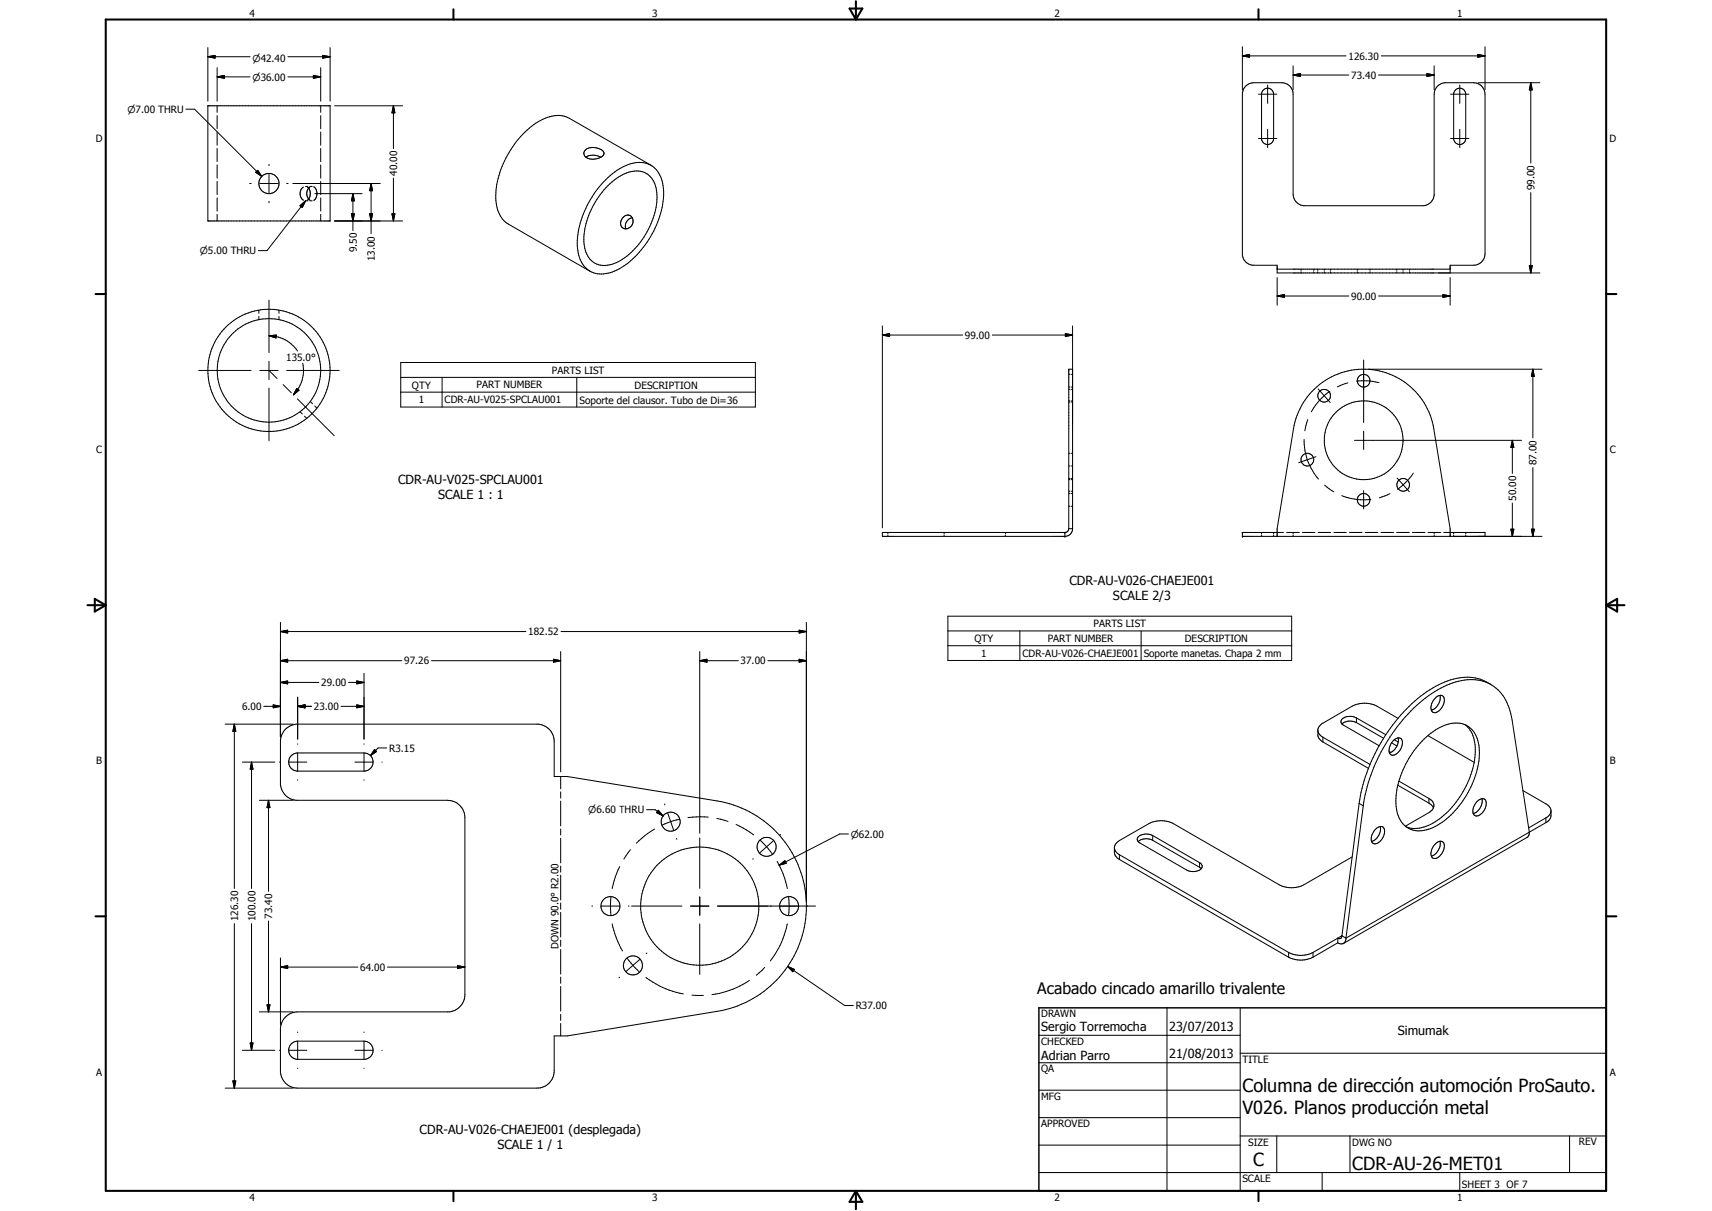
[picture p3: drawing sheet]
<svg xmlns="http://www.w3.org/2000/svg" width="594mm" height="420mm" viewBox="0 0 594 420" stroke-linecap="round" stroke-linejoin="round" font-family="sans-serif">
<g fill="#000">
<circle cx="369.5" cy="184.7" r=".18"/>
<circle cx="369.5" cy="186.1" r=".18"/>
<circle cx="431.1" cy="184.7" r=".18"/>
<circle cx="431.1" cy="186.1" r=".18"/>
</g>
<g fill="none" stroke="#000" stroke-width=".35">
<path d="M72.1 19.7l2.5-.5v1zM72.1 16.5v18.6M72.1 19.7h14.7M99.9 19.7h14.6M112 19.2l2.5 .5-2.5 .5zM114.5 16.5v18.6M431.1 19.4l2.5-.5v1zM431.1 16.2v14.9M431.1 19.4h36M479.3 19.4h36M512.8 18.9l2.5 .5-2.5 .5zM515.3 16.2v14.9"/>
<path d="M64.5 37.9h3l23.3 23.3M72.1 36.7h42.4v40h-42.4zM75.3 26.7l2.6-.5v1zM75.3 23.5v11.6M75.3 36.7v2.3M75.3 26.7h11.5M99.9 26.7h11.4M108.7 26.2l2.6 .5-2.6 .5zM111.3 23.5v11.6M111.3 36.7v2.3M116.1 36.7h23.6M136.5 36.7l.5 2.5h-1z"/>
<path d="M136.5 36.7v14.9M436.7 32.7h6.4M438.4 31.2a2.1 2.1 0 0 1 3.6 1.2v16a2.11 2.11 0 0 1-2.3 1.8 2.11 2.11 0 0 1-1.9-2.2v-15.3zM439.9 29.5v6.4M448.7 26l2.5-.5v1zM448.7 22.9v8.2M448.7 26h19.4M478.4 26h19.3M495.2 25.5l2.5 .5-2.5 .5zM497.7 22.9v8.2M503.4 32.7h6.3M505.1 31.2a2.1 2.1 0 0 1 2.3-.4 2.1 2.1 0 0 1 1.2 1.9v15.3a2.11 2.11 0 0 1-1.9 2.2 2.11 2.11 0 0 1-2.3-1.8v-16z"/>
<path d="M506.6 29.5v6.4M512.9 28.7h21.5M531.2 28.7l.5 2.5h-1zM531.2 28.7v27.9M75.3 40.1v4.6M75.3 45.8v4.6M75.3 51.5v4.6M75.3 57.2v4.6M88.7 59.8l.7-.7 1.4 2.1zM93.3 57v.5M111.3 40.1v4.6M111.3 45.8v4.6"/>
<path d="M111.3 51.5v4.6M111.3 57.2v4.6M203 52.2a4.9 4.9 0 0 1 6.5 .5 1.95 1.95 0 0 1-2.1 2.3 3.7 3.7 0 0 1-4.8-1.6zM203.3 54.5a5.1 5.1 0 0 1 5.2 0M225.9 57.3l-28.3-16.2a9.9 9.9 0 0 0-10 .7 32.8 32.8 0 0 0-15.6 26.9 10.3 10.3 0 0 0 4.4 9.1l28.3 16.3M436.7 48h6.4M439.9 44.9v6.3M503.4 48h6.3M506.6 44.9v6.3M75.3 62.9v4.6M75.3 68.7v4.5M75.3 74.4v2.3"/>
<path d="M86.6 63.7h.6M90.2 63.7h6.3M93.3 60.5v6.3M93.3 69.8v.6M99.5 63.7h.5M101.6 63.7h30.3M104.1 71.4l1.9-1.7-1.1 2.3zM105.3 64.9a2.78 2.78 0 0 0 0 4.6M106 64.7h.8M106 69.7h.8M106 69.7l-13.3 17.3h-3M106.6 64.8l.5 .4"/>
<path d="M107.1 65.2l.5 1v1.7l-.4 1.1-.6 .5M107.1 65.2l-.5 1-.1 1.4 .5 1.4 .6 .5M107.6 64.7h.7M107.6 69.7h.7M107.6 64.9l-.5 .3M108.9 64.8l.6 .6 .5 1.3-.3 1.9-.8 .9M109.3 67.2h16.3M111.3 62.9v4.6M111.3 68.7v4.5M111.3 74.4v2.3M116.1 76.7h23.6M122 74.2h1l-.5 2.5z"/>
<path d="M122.5 67.2l.5 2.5h-1zM122.5 67.2v12.8M128.3 74.2h1l-.5 2.5zM128.8 63.7l.5 2.5h-1zM128.8 63.7v17.4M136 74.2h1l-.5 2.5zM136.5 61.8v14.9M209.5 63.1a18.1 18.1 0 0 1 13-6.7 7.9 7.9 0 0 1 7.4 7.2 28.9 28.9 0 0 1-5.3 20.4 24.5 24.5 0 0 1-13.6 10.8 8.1 8.1 0 0 1-10.3-7 29.3 29.3 0 0 1 6-21.3zM210.9 64.4a13.3 13.3 0 0 1 12-4.8 7.5 7.5 0 0 1 5 7.1 27.3 27.3 0 0 1-14.1 24.4 7.2 7.2 0 0 1-9.8-2.3 15.8 15.8 0 0 1 0-13.2 30.5 30.5 0 0 1 6.9-11.2zM219.4 75.6a1.9 1.9 0 0 0-3.3 0l-.5 .9a1.97 1.97 0 0 0 1.6 2.9M219.4 75.6a2.69 2.69 0 0 1-2.2 3.8M219.4 75.6a2.9 2.9 0 0 0-2.2 3.8"/>
<path d="M531.2 66.8v27.9M443.2 96.3v9.6M443.2 93.4h60M451.5 93.4v.4M451.5 94.3v.4M455.9 93.4v.4M455.9 94.3v.4M457.3 93.4v.4M457.3 94.3v.4M459.6 93.4v.4M459.6 94.3v.4M461.7 93.4v.4"/>
<path d="M461.7 94.3v.4M471 93.4v.4M471 94.3v.4M475.4 93.4v.4M475.4 94.3v.4M484.7 93.4v.4M484.7 94.3v.4M486.9 93.4v.4M486.9 94.3v.4M489.1 93.4v.4M489.1 94.3v.4M503.2 94.7v-2.7h8.1a4 4 0 0 0 4-3.9v-55.4a4 4 0 0 0-4-4h-9.7a4 4 0 0 0-3.9 4v35.2a4.2 4.2 0 0 1-3.6 3.5h-41.9a4.1 4.1 0 0 1-3.5-4v-34.7a4 4 0 0 0-4-4h-9.6a4 4 0 0 0-4 3.5v56.3a4.1 4.1 0 0 0 4 3.5h8.1v2.7h91.2"/>
<path d="M503.2 96.3v9.6M530.7 92.2h1l-.5 2.5zM89.8 107.6v1.1M89.8 109.8v1.1M93.3 116.5l2.6-.3-.1 1.1zM93.3 104.1v18.2M93.3 116.5a11.9 11.9 0 0 1 9.5 4.6l.4 .7M96.8 107.6v1.1M96.8 109.8v1.1M306.2 116.2l2.5-.5v1.1zM306.2 113.1v70M306.2 116.2h27.8"/>
<path d="M344.3 116.2h27.9M369.7 115.7l2.5 .5-2.5 .6zM372.2 113.1v70.7a2.72 2.72 0 0 1-2.7 2.3M443.2 102.7l2.5-.5v1zM443.2 102.7h24.9M478.4 102.7h24.8M500.7 102.2l2.5 .5-2.5 .5zM69 128.5h18.2M90.2 128.5h6.3M93.3 125.3v6.4M93.3 134.7v18.2M93.5 128.7l2.6 2.6"/>
<path d="M98.2 133.4l2.9 2.9M99.5 128.5h18.2M103 134.7l.8 .7-2 1.6zM103.2 138.4l12.8 12.8M105.1 126a11.9 11.9 0 0 1-1.7 9l-1.6 2M107.7 139.3l.8 .8M139.1 125.8h123v15.4h-123zM139.1 130.9h123M139.1 136.1h123M153.4 130.9v10.3M200.1 130.9v10.3M370.9 139.5h.4"/>
<path d="M370.9 134.3h.4M370.9 139.1h.4M370.9 135.1h.4M370.9 129.9h.4M371.8 139.5h.4M371.8 134.3h.4M371.8 139.1h.4M371.8 135.1h.4M371.8 129.9h.4M372.2 128.1h-1.3v55.3M457.4 134.9l2.1 2.4M459.5 137.3l2.1 2.4"/>
<path d="M459.5 137.3l-2.9 3.2-1.6 2.4M461.5 135.8l-2 1.5M467.7 132.8l-3.7 1.4M470.7 132.2l3.6-.1 4.2 .7M473.2 124.9v21.7M474.8 128.1h60.3M531.9 128.1l.5 2.5h-1zM531.9 128.1v23.8M104.1 142.8l.8 .8M105.7 144.4l.8 .8M109.2 140.8l.8 .8M370.9 157.3h.4"/>
<path d="M371.8 157.3h.4M452.5 152.4l.6 5M453.1 157.4l.5 2.1M453.6 159.5l-2.9 1M453.6 159.5l.4 1a21.1 21.1 0 0 0 3.5 5.7M453.8 145.6l-1 3.9M456.6 158.5l-3 1M470 152.8h58M473.2 149.6v6.4M524.8 152.8l.5 2.4h-1zM524.8 152.8v11.5M370.9 171.2h.4"/>
<path d="M370.9 175.6h.4M370.9 166h.4M370.9 170.4h.4M370.9 161.7h.4M370.9 166.4h.4M371.8 171.2h.4M371.8 175.6h.4M371.8 166h.4M371.8 170.4h.4M371.8 161.7h.4M371.8 166.4h.4M459.6 168.3l3.3 2.3"/>
<path d="M465.6 172a20.5 20.5 0 0 0 10.1 1.3M473.2 170.2v6.4M482.3 171.3l-3.6 1.4M484.8 165.9l2.1 2.3M486.9 168.2l2.1 2.4M486.9 168.2l-1.9 1.6M490.4 164.2l-1.2 1.7-2.3 2.3M524.8 174.5v11.6M531.9 162.2v23.9M308.1 184.7v.5M308.1 185.6v.5M327.6 184.7v.5"/>
<path d="M327.6 185.6v.5M348.9 184.7v.5M348.9 185.6v.5M369.5 184.7h-63.3v1.4h63.3M369.5 184.7v1.4M370.9 183.4h1.3M370.9 183.4l-.4 1-1 .3M437.8 184.7v.5M437.8 185.6v.5M442 184.7v.5M442 185.6v.5M443.2 186.1v-2.7l5.7-34.6a24.7 24.7 0 0 1 24.3-20.7 24.7 24.7 0 0 1 24.3 20.7l5.7 34.6v2.7"/>
<path d="M445.4 184.7h-14.3v1.4h104M446.5 184.7h4.3M448.7 184.7v.5M448.7 185.6v.5M451.9 184.7h4.4M457.4 184.7h4.4M462.9 184.7h4.3M468.3 184.7h4.3M473.7 184.7h4.4M479.2 184.7h4.4M484.7 184.7h4.3M490.1 184.7h4.4"/>
<path d="M495.5 184.7h4.4M497.7 184.7v.5M497.7 185.6v.5M501 184.7h14.3v1.4M504.4 184.7v.5M504.4 185.6v.5M508.6 184.7v.5M508.6 185.6v.5M524.3 183.6h1l-.5 2.5zM531.4 183.6h1l-.5 2.5zM97.3 219.1l2.5-.4v.9zM97.3 215.9v39.8"/>
<path d="M97.3 219.1h85.2M194.7 219.1h85.1M277.3 218.7l2.5 .4-2.5 .5zM279.8 215.9v96.9M328.9 213.8h119.3v15.4h-119.3zM328.9 218.9h119.3M353.9 218.9v10.3M396 218.9v10.3M97.3 229.2l2.5-.5v1zM97.3 236.8l2.5-.5v1zM97.3 229.2h42.1M97.3 236.8h13.4"/>
<path d="M120.9 236.8h5.4M123.8 236.3l2.5 .5-2.5 .5zM126.3 233.6v22.9M149.7 229.2h44.9M192.1 228.7l2.5 .5-2.5 .5zM194.6 226.1v41.7M242.8 229.2l2.5-.5v1zM242.8 229.2h13.4M242.8 226.1v63M266.5 229.2h13.3M277.3 228.7l2.5 .5-2.5 .5zM328.9 224h119.3"/>
<path d="M517.4 237.5a16.5 16.5 0 0 0-17.2-.4 43.6 43.6 0 0 0-15.1 12.1M78.1 251.2h23.6M81.3 251.2l.5 2.5h-1zM81.3 251.2v57.1M91.5 245.1h5.8M94.8 244.6l2.5 .5-2.5 .5zM99.1 253l1.9-1.3 1.7-.5h84.2a6 6 0 0 1 5.4 6v12.2h4.5l52 8.5a37 37 0 0 1 31 36.5 37 37 0 0 1-31 36.5l-52 8.5h-4.5v12.1a6 6 0 0 1-6 6h-83a6 6 0 0 1-6-5.4v-15.6a6.1 6.1 0 0 1 6-5.4h52.6a6.1 6.1 0 0 0 5.4-6v-61.4a6.1 6.1 0 0 0-6-6h-52.6a6 6 0 0 1-5.4-5.4v-15.6l.5-1.8zM103.3 245.1l2.5-.5v1zM103.3 241.9v14.6M103.3 258.1v.1M103.3 245.1h4.8M118.4 245.1h7.9"/>
<path d="M123.8 244.6l2.5 .5-2.5 .5zM126.3 258.1v.1M134.2 259.5h-3l-2.6 2.7M457.3 253.7l.5 1 1.3 1.1M459.1 255.8v1.6M459.1 257.4l15.7 9.2M459.1 255.8l16.3 9.4M465.7 251.2l12.9 7.5M470.7 250.7l9.4 5.5M470.7 250.7a4.5 4.5 0 0 0-5 .5M470.7 249.1l10.2 5.8M470.7 249.1a4 4 0 0 0-5.3 1l-.1 .5 .4 .6"/>
<path d="M470.7 249.1v1.6M482.9 257.7l1.9 1.1M483.5 257a1.85 1.85 0 0 1 2.9-.4 4.2 4.2 0 0 1-3.5 5.4 2.51 2.51 0 0 1-.4-3.6zM483.8 256.7l1.4 .8M485.1 249.2l-7.3-4.2a9.6 9.6 0 0 0-8.5 0l-10.6 6.1-.9 .9-.5 1v2.3l.7 1.3 1.1 .8M485.1 249.2a61.9 61.9 0 0 0-13 27l-.5 2.6M485.1 256a4.7 4.7 0 0 1-3 5.2M493.5 257.1a17.3 17.3 0 0 1 12.2-6.2 8 8 0 0 1 7.5 7.7 30.4 30.4 0 0 1-8.3 22.6 17.2 17.2 0 0 1-13.5 7 8 8 0 0 1-6.8-7.7 29 29 0 0 1 6.8-21zM495.5 255.2l16 9.3M497.7 242.5a2.04 2.04 0 0 1 3.3-.7 4.5 4.5 0 0 1-3.3 5.5 1.85 1.85 0 0 1-1-2.9zM499.7 241.3a4.6 4.6 0 0 1-3 5.1M508.4 251.5a11.2 11.2 0 0 1 3.5 10.4 31.9 31.9 0 0 1-15.5 24.1 10.2 10.2 0 0 1-8.5 .9"/>
<path d="M84.1 264.4h11.3M87.3 264.4l.5 2.5h-1zM87.3 264.4v43.9M90 277.7h11.7M93.2 277.7l.5 2.5h-1zM93.2 277.7v31.5M97 264.4h.1M100.1 264.4h6.4M103.3 261.2h23M103.3 261.2a3.2 3.2 0 0 0-3.1 3.2 3.2 3.2 0 0 0 3.1 3.1h23a3.2 3.2 0 0 0 3.2-3.1 3.2 3.2 0 0 0-3.2-3.2M103.3 261.2v6.4M103.3 270.6v.1"/>
<path d="M123.1 264.4h6.4M126.3 261.2v6.4M126.3 270.6v.1M130 260.1l.7 .6-2.1 1.5zM132.5 264.4h.1M194.6 269.4v4.3M194.6 274.7v2.2M194.6 278v8.6M230.6 278.9l.1 .4M471.6 278.8l-5.9 45.9M471.6 278.8l1.5 .8M473.1 279.6l-6 45.9"/>
<path d="M473.1 279.6a59 59 0 0 1 24.7-39.6 20.7 20.7 0 0 1 17.6-3.4 15 15 0 0 1 9.1 12.1l6.2 40M482 260.8l.5 .2M482.5 261v.1M485.1 272.5l10.7 6.1M485.4 271l10.4 6M495.8 278.6l1 .8 .6 .9M495.8 277a2.59 2.59 0 0 1 1.8 2.5 2.59 2.59 0 0 1-1.8 2.4l-8.1 4.7M495.8 277v1.6M512.6 278a1.85 1.85 0 0 1 2.9-.3 4.2 4.2 0 0 1-3.5 5.4 2.51 2.51 0 0 1-.4-3.6zM514.2 277.1a4.7 4.7 0 0 1-3 5.2M528.4 274.3l8 4.6a3.1 3.1 0 0 1 1.8 2.4M194.6 287.6v2.1"/>
<path d="M194.6 290.8v8.6M218.8 294.8l-2.3 3.3M224.4 280.9h3l2.7 2.2M227.1 287.7l-3.4 2.3-2.9 2.6M228.4 281.1l1.7 2-2.3-1.2zM231.7 282.1l1 3M232.7 285.1l1.1 3M232.7 285.1l-2.9 1.2M234.7 290.9l.2 .3M235.8 284.2l-3.1 .9M242.8 290.7v17.5M245.8 283.5l-2.7-.1-4.4 .3"/>
<path d="M248.7 284l3.9 1M255.4 286l3.6 2 2.5 1.6M261.4 297.9l-.2 .2M263.8 291.5l2.2 2.3M266 293.8l-2.4 2.1M266 293.8l2 2.5M268.4 291.7l-2.4 2.1M269.7 298.8a30.5 30.5 0 0 1 3.5 9.5M270.8 289.5l-.2 .2M294.4 289.3h-3l-21 10.9M386.7 294.1v1.6a3.2 3.2 0 0 0 1.7 2.5M386.7 294.1a3 3 0 0 0 1.7 2.4"/>
<path d="M386.7 294.1a3.1 3.1 0 0 1 1.7-2.5l10.3-5.9a9.5 9.5 0 0 1 8.5 0l36.7 21.3a9.3 9.3 0 0 0 8.5 0l16.8-9.7M388.4 296.5v1.7M388.4 298.2l58.8 33.9M388.4 296.5l58.8 34M400 291.5l16.3 9.4M400 291.5a4.6 4.6 0 0 0-5 .5M400 289.9a4.7 4.7 0 0 0-4-.2 1.45 1.45 0 0 0-1.3 1.2 1.45 1.45 0 0 0 .9 1.6l16.2 9.4a4.2 4.2 0 0 0 5.3-1l-.2-1-.6-.6M400 289.9l16.3 9.4M400 289.9v1.6M416.3 299.3v1.6M477 288a1.99 1.99 0 0 1 3.2-.6 4.3 4.3 0 0 1-3.2 5.4 1.64 1.64 0 0 1-1.1-2.4zM478.9 286.8a4.6 4.6 0 0 1-3 5.1"/>
<path d="M497.7 293.2a1.98 1.98 0 0 1 3.3-.8 4.4 4.4 0 0 1-3.3 5.5 1.79 1.79 0 0 1-1-2.8zM499.7 291.9a4.6 4.6 0 0 1-3 5.2M530.7 288.7l-63.6 36.8M530.7 288.7l-.1 1-.5 .7-63.9 36.9M536.4 283.8v1.6M536.4 285.4l-5.7 3.3M536.4 283.8l-5.9 3.4M538.2 281.3v1.7a3.1 3.1 0 0 1-1.8 2.4M538.2 281.3a2.95 2.95 0 0 1-1.8 2.5M93.2 319.5v31.6M194.6 300.5v2.1M194.6 303.7v8.6"/>
<path d="M194.6 313.3v2.2M194.6 316.5v8.6M205.4 314.4h.2M208.7 314.4h6.3M212 311.2v6.3M215 300.7l-1.5 3.5-1.1 4.1M218 314.4h.3M219.2 314.4h17.4M239.6 314.4h6.4M242.8 311.2v6.3M249 314.4h34M270.4 300.2l2-1.6 .4 .9z"/>
<path d="M273.6 311.2l.2 3.2-.2 3.1M416.3 300.9l.5 .5M81.3 320.5v57M87.3 320.5v43.9M97.3 335.5l2.5-.5v1zM97.3 332.4v23.1M97.3 335.5h26.9M134.4 335.5h26.9M158.8 335l2.5 .5-2.5 .5zM194.6 326.2v2.1M194.6 329.4v8.5M194.6 339v2.2"/>
<path d="M212.4 320.5a34.3 34.3 0 0 0 3.6 9.4M215 339l-.2 .3M217.6 332.5l2 2.4M219.6 334.9l-2.4 2.2M219.6 334.9l2.3 2.3M222 332.9l-2.4 2M224.1 339.1a30.3 30.3 0 0 0 13 5.7M224.5 330.7l-.3 .2M242.8 320.5v17.6M265.3 335.7l-2.8 2.7M273.2 320.5a30.4 30.4 0 0 1-5.9 12.9M273.3 335.3l2.4 1-.6 .8z"/>
<path d="M273.3 335.3l19.8 13.6h3M447.2 332.1a9.3 9.3 0 0 0 8.4 0M447.2 330.5a9.2 9.2 0 0 0 8.4 0M447.2 330.5v1.6M455.6 330.5v1.6M464.2 327.1l-8.6 5M464.2 325.5v1.6M464.2 325.5l-8.6 5M465.7 324.7l-1.5 .8M465.7 324.7l1.4 .8M465.7 324.7a.88 .88 0 0 1-.5 .9 .88 .88 0 0 1-1-.1M467.1 325.5a1.71 1.71 0 0 1-.9 1.8 1.71 1.71 0 0 1-2-.2"/>
<path d="M90 351.1h11.7M92.7 348.6h1l-.5 2.5zM103.3 358.1v.1M126.3 358.1v.1M194.6 342.3v8.5M194.6 351.9v2.1M194.6 355.1v4.3M240.1 345.3l4 .1M260 340.1a30.3 30.3 0 0 1-12.9 5M360.5 359.2h69.9M405 349.7v63.5M430.4 349.7v63.5"/>
<path d="M78.1 377.5h23.6M80.8 375h1l-.5 2.5zM84.1 364.4h11.3M86.8 361.9h1l-.5 2.5zM97 364.4h.1M100.1 364.4h6.4M103.3 361.2a3.2 3.2 0 0 0-3.1 3 3.2 3.2 0 0 0 2.7 3.3h23.8a3.2 3.2 0 0 0 2.8-3.3 3.2 3.2 0 0 0-3.2-3M103.3 361.2h23M103.3 361.2v6.4M103.3 370.6v.1M123.1 364.4h6.4M126.3 361.2v6.4"/>
<path d="M126.3 370.6v.1M132.5 364.4h.1M360.5 368.7h69.9M360.5 378.2h69.9M430.4 365.4h127M360.5 387.8h69.9M360.5 397.3h69.9M430.4 394.1h127M443.1 394.1v12.7M468.5 394.1v12.7M544.7 394.1v12.7M360.5 406.8h196.9"/>
<path d="M458.8 406.8v6.4M506.6 406.8v6.4"/>
<circle cx="93.3" cy="63.7" r="3.5"/>
<circle cx="93.3" cy="128.5" r="21.2"/>
<circle cx="93.3" cy="128.5" r="18"/>
<circle cx="459.5" cy="137.3" r="2.2"/>
<circle cx="473.2" cy="132.1" r="2.2"/>
<circle cx="453.7" cy="159.5" r="2.2"/>
<circle cx="473.2" cy="152.8" r="13.7"/>
<circle cx="473.2" cy="173.4" r="2.19"/>
<circle cx="486.9" cy="168.2" r="2.22"/>
<circle cx="232.7" cy="285.1" r="3.3"/>
<circle cx="266" cy="293.8" r="3.3"/>
<circle cx="211.8" cy="314.4" r="3.3"/>
<circle cx="242.8" cy="314.4" r="20.5"/>
<circle cx="273.8" cy="314.4" r="3.3"/>
<circle cx="219.6" cy="334.9" r="3.3"/>
</g>
<g fill="none" stroke="#000" stroke-width=".71">
<path d="M36.7 6.8h520.7v406.4h-520.7zM157.3 3.2v3.6M294.8 3h4.4l-2.2 3.8zM297 .4v6.4M436.7 3.2v3.6M33.1 102h3.6M557.4 102h3.5M30.3 210h6.4M32.9 207.8l3.8 2.2-3.8 2.2zM557.4 210h6.3M557.4 210l3.8-2.2v4.4zM33.1 317.9h3.6"/>
<path d="M557.4 317.9h3.5M157.3 413.2v3.5M297 413.2v6.3M297 413.2l2.2 3.8h-4.4zM436.7 413.2v3.5"/>
</g>
<path d="M360.5 349.7h196.9v63.5h-196.9z" fill="none" stroke="#000" stroke-width=".51"/>
<g fill="#000">
<path d="M72.1 19.7l2.5-.5v1zM431.1 19.4l2.5-.5v1zM512.8 18.9l2.5 .5-2.5 .5zM75.3 26.7l2.6-.5v1zM108.7 26.2l2.6 .5-2.6 .5zM112 19.2l2.5 .5-2.5 .5zM136.5 36.7l.5 2.5h-1zM448.7 26l2.5-.5v1zM495.2 25.5l2.5 .5-2.5 .5zM531.2 28.7l.5 2.5h-1zM88.7 59.8l.7-.7 1.4 2.1zM104.1 71.4l1.9-1.7-1.1 2.3z"/>
<path d="M122 74.2h1l-.5 2.5zM122.5 67.2l.5 2.5h-1zM128.3 74.2h1l-.5 2.5zM128.8 63.7l.5 2.5h-1zM136 74.2h1l-.5 2.5zM530.7 92.2h1l-.5 2.5zM93.3 116.5l2.6-.3-.1 1.1zM306.2 116.2l2.5-.5v1.1zM369.7 115.7l2.5 .5-2.5 .6zM443.2 102.7l2.5-.5v1zM500.7 102.2l2.5 .5-2.5 .5zM103 134.7l.8 .7-2 1.6z"/>
<path d="M531.9 128.1l.5 2.5h-1zM524.8 152.8l.5 2.4h-1zM524.3 183.6h1l-.5 2.5zM531.4 183.6h1l-.5 2.5zM97.3 219.1l2.5-.4v.9zM277.3 218.7l2.5 .4-2.5 .5zM97.3 229.2l2.5-.5v1zM97.3 236.8l2.5-.5v1zM123.8 236.3l2.5 .5-2.5 .5zM192.1 228.7l2.5 .5-2.5 .5zM242.8 229.2l2.5-.5v1zM277.3 228.7l2.5 .5-2.5 .5z"/>
<path d="M81.3 251.2l.5 2.5h-1zM94.8 244.6l2.5 .5-2.5 .5zM103.3 245.1l2.5-.5v1zM123.8 244.6l2.5 .5-2.5 .5zM87.3 264.4l.5 2.5h-1zM130 260.1l.7 .6-2.1 1.5zM93.2 277.7l.5 2.5h-1zM228.4 281.1l1.7 2-2.3-1.2zM270.4 300.2l2-1.6 .4 .9zM97.3 335.5l2.5-.5v1zM158.8 335l2.5 .5-2.5 .5zM273.3 335.3l2.4 1-.6 .8z"/>
<path d="M92.7 348.6h1l-.5 2.5zM80.8 375h1l-.5 2.5zM86.8 361.9h1l-.5 2.5z"/>
</g>
<g font-size="6.3">
<text x="431.1" y="379">Columna de dirección automoción ProSauto.</text>
<text x="431.1" y="386.5">V026. Planos producción metal</text>
<text x="434.8" y="404.7">C</text>
<text x="469.2" y="406">CDR-AU-26-MET01</text>
</g>
<text font-size="5.5" x="360" y="344.9">Acabado cincado amarillo trivalente</text>
<g font-size="4.4">
<text x="138.1" y="167.9">CDR-AU-V025-SPCLAU001</text>
<text x="152.1" y="173.1">SCALE 1 : 1</text>
<text x="371.1" y="202.8">CDR-AU-V026-CHAEJE001</text>
<text x="386.2" y="208.1">SCALE 2/3</text>
<text x="361.3" y="357.5">Sergio Torremocha</text>
<text x="405.7" y="357.7">23/07/2013</text>
<text x="485" y="359.2">Simumak</text>
<text x="361.3" y="367.9">Adrian Parro</text>
<text x="405.7" y="367.2">21/08/2013</text>
<text x="145.6" y="393.5">CDR-AU-V026-CHAEJE001 (desplegada)</text>
<text x="172.6" y="398.7">SCALE 1 / 1</text>
</g>
<g font-size="3.5">
<text x="86.6" y="5.8">4</text>
<text x="226.3" y="5.8">3</text>
<text x="365.9" y="5.8">2</text>
<text x="505.6" y="5.8">1</text>
<text x="467.9" y="20.7">126.30</text>
<text x="468.9" y="27.3">73.40</text>
<text x="33.3" y="49.4">D</text>
<text x="558.5" y="49.4">D</text>
<text x="137.8" y="61" transform="rotate(-90 137.8 61)">40.00</text>
<text x="532.5" y="66.1" transform="rotate(-90 532.5 66.1)">99.00</text>
<text x="123.8" y="87.6" transform="rotate(-90 123.8 87.6)">9.50</text>
<text x="130.1" y="90.6" transform="rotate(-90 130.1 90.6)">13.00</text>
<text x="468.9" y="104">90.00</text>
<text x="334.8" y="117.6">99.00</text>
<text x="99.3" y="125.2">135.0°</text>
<text x="191.5" y="129.7">PARTS LIST</text>
<text x="143" y="134.8">QTY</text>
<text x="165.4" y="134.8">PART NUMBER</text>
<text x="220.2" y="134.8">DESCRIPTION</text>
<text x="145.3" y="139.9">1</text>
<text x="154.3" y="140">CDR-AU-V025-SPCLAU001</text>
<text x="201.1" y="140">Soporte del clausor. Tubo de Di=36</text>
<text x="33.4" y="157.3">C</text>
<text x="533.2" y="161.5" transform="rotate(-90 533.2 161.5)">87.00</text>
<text x="558.6" y="157.3">C</text>
<text x="526.1" y="173.8" transform="rotate(-90 526.1 173.8)">50.00</text>
<text x="183.3" y="220.4">182.52</text>
<text x="379.4" y="217.6">PARTS LIST</text>
<text x="338.2" y="222.8">QTY</text>
<text x="340.5" y="227.9">1</text>
<text x="354.8" y="227.9">CDR-AU-V026-CHAEJE001</text>
<text x="363.6" y="222.8">PART NUMBER</text>
<text x="396.9" y="227.9">Soporte manetas. Chapa 2 mm</text>
<text x="411.1" y="222.8">DESCRIPTION</text>
<text x="140.3" y="230.5">97.26</text>
<text x="257" y="230.5">37.00</text>
<text x="111.5" y="238.1">29.00</text>
<text x="84" y="246.3">6.00</text>
<text x="108.9" y="246.3">23.00</text>
<text x="135" y="260.8">R3.15</text>
<text x="33.4" y="265.2">B</text>
<text x="558.6" y="265.2">B</text>
<text x="82.6" y="319.7" transform="rotate(-90 82.6 319.7)">126.30</text>
<text x="88.6" y="319.7" transform="rotate(-90 88.6 319.7)">100.00</text>
<text x="94.5" y="318.7" transform="rotate(-90 94.5 318.7)">73.40</text>
<text x="193.8" y="329.4" transform="rotate(-90 193.8 329.4)">DOWN 90.0° R2.00</text>
<text x="125" y="336.8">64.00</text>
<text x="297" y="350.1">R37.00</text>
<text x="361.3" y="353">DRAWN</text>
<text x="361.3" y="362.5">CHECKED</text>
<text x="431.1" y="368.7">TITLE</text>
<text x="33.4" y="373.2">A</text>
<text x="361.3" y="372.1">QA</text>
<text x="558.6" y="373.2">A</text>
<text x="361.3" y="381.6">MFG</text>
<text x="361.3" y="391.1">APPROVED</text>
<text x="433.1" y="397.5">SIZE</text>
<text x="469.2" y="397.5">DWG NO</text>
<text x="547.9" y="397.4">REV</text>
<text x="431.1" y="410.2">SCALE</text>
<text x="507.3" y="412.3">SHEET 3 OF 7</text>
<text x="86.6" y="416.7">4</text>
<text x="226.3" y="416.7">3</text>
<text x="365.9" y="416.7">2</text>
<text x="505.6" y="416.7">1</text>
</g>
<g font-size="3.3">
<text x="87.6" y="21.5">n42.40</text>
<text x="87.6" y="28">n36.00</text>
<text x="44.2" y="39.2">n7.00 THRU</text>
<text x="69.3" y="88.3">n5.00 THRU</text>
<text x="204.1" y="282.2">n6.60 THRU</text>
<text x="295.2" y="290.6">n62.00</text>
</g>
</svg>
